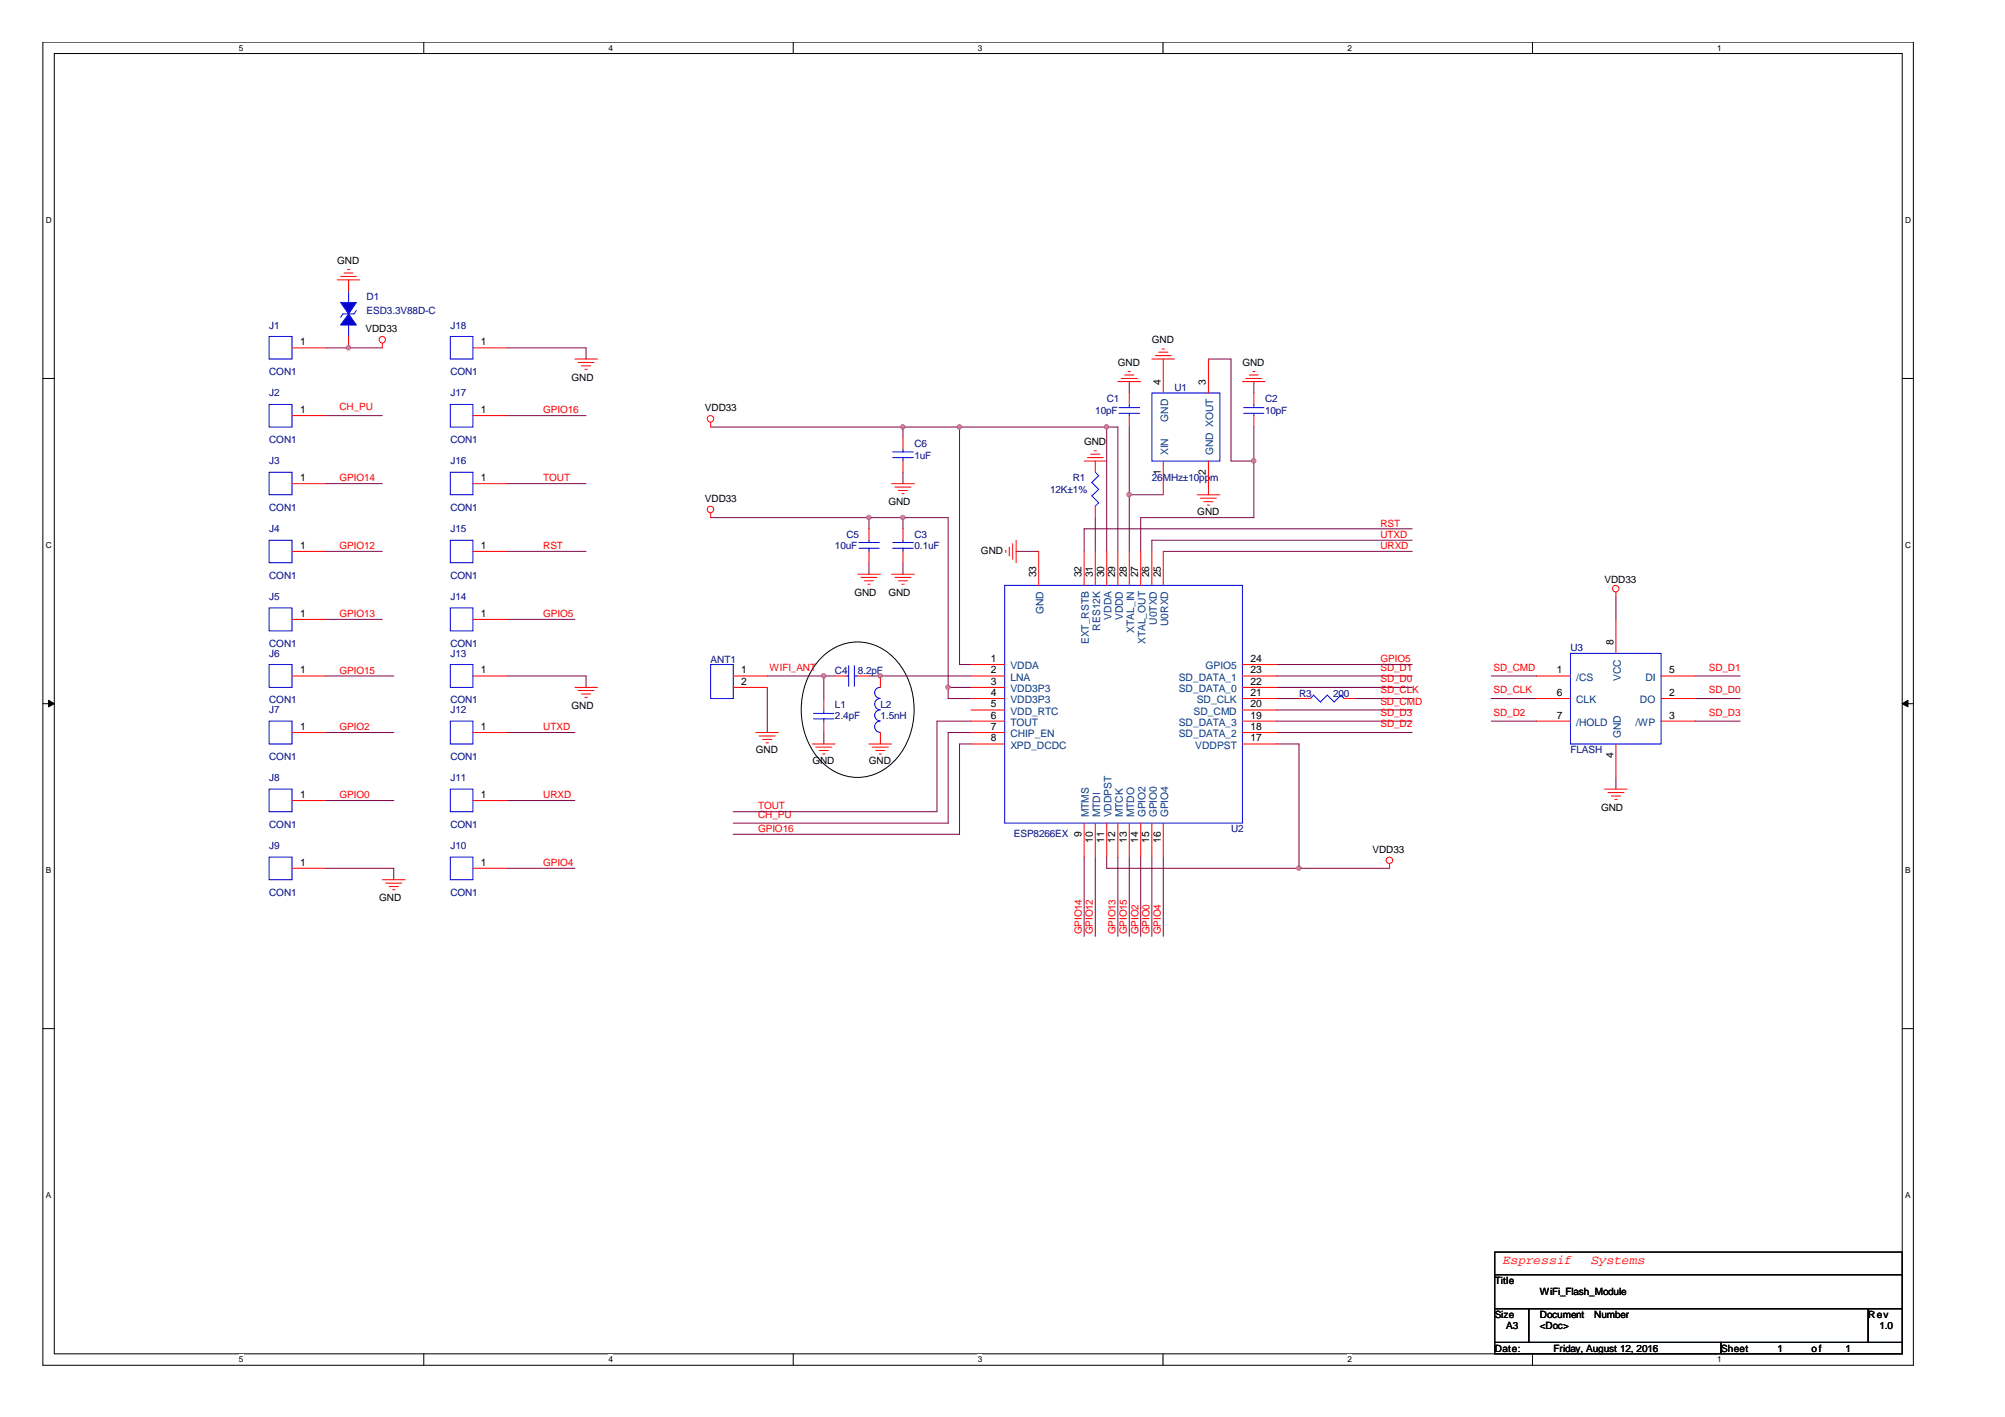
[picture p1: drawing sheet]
<svg xmlns="http://www.w3.org/2000/svg" width="297mm" height="210mm" viewBox="0 0 297 210" stroke-linecap="round" stroke-linejoin="round" font-family="sans-serif">
<path d="M6.3 6.2h277.2v196h-277.2zM8 7.9h273.8v192.6h-273.8z" fill="none" stroke="#000" stroke-width=".15"/>
<g fill="#fff">
<path d="M35.4 6.4h.6v1.4h-.6z"/>
<path d="M35.4 200.7h.6v1.4h-.6z"/>
</g>
<path d="M62.8 6.2v1.7M62.8 200.5v1.7" fill="none" stroke="#000" stroke-width=".15"/>
<g fill="#fff">
<path d="M90.1 6.4h.7v1.4h-.7z"/>
<path d="M90.1 200.7h.7v1.4h-.7z"/>
</g>
<path d="M117.5 6.2v1.7M117.5 200.5v1.7" fill="none" stroke="#000" stroke-width=".15"/>
<g fill="#fff">
<path d="M144.9 6.4h.6v1.4h-.6z"/>
<path d="M144.9 200.7h.6v1.4h-.6z"/>
</g>
<path d="M172.3 6.2v1.7M172.3 200.5v1.7" fill="none" stroke="#000" stroke-width=".15"/>
<g fill="#fff">
<path d="M199.6 6.4h.7v1.4h-.7z"/>
<path d="M199.6 200.7h.7v1.4h-.7z"/>
</g>
<path d="M227 6.2v1.7M227 200.5v1.7" fill="none" stroke="#000" stroke-width=".15"/>
<g fill="#fff">
<path d="M254.4 6.4h.6v1.4h-.6z"/>
<path d="M254.4 200.7h.6v1.4h-.6z"/>
<path d="M6.8 31.9h.8v1.4h-.8z"/>
<path d="M282.2 31.9h.9v1.4h-.9z"/>
<path d="M6.8 80.1h.8v1.4h-.8z"/>
<path d="M282.2 80.1h.9v1.4h-.9z"/>
</g>
<path d="M6.3 56.1h1.7M281.8 56.1h1.7" fill="none" stroke="#000" stroke-width=".15"/>
<g fill="#fff">
<path d="M6.8 128.2h.7v1.4h-.7z"/>
<path d="M282.2 128.2h.8v1.4h-.8z"/>
</g>
<path d="M6.3 104.2h1.7M281.8 104.2h1.7" fill="none" stroke="#000" stroke-width=".15"/>
<g fill="#000" stroke="#000" stroke-width=".15">
<path d="M7.2 103.7l.8 .5-.8 .5z" fill-rule="evenodd"/>
<path d="M281.8 104.2l.9-.5v1z" fill-rule="evenodd"/>
</g>
<g fill="#fff">
<path d="M6.8 176.4h.7v1.4h-.7z"/>
<path d="M282.2 176.4h.8v1.4h-.8z"/>
</g>
<path d="M121.9 97.2a7.4 7.4 0 0 1 11.4 1.3 11.3 11.3 0 0 1-1.5 14.9 7.3 7.3 0 0 1-10.7-1.2 11.4 11.4 0 0 1 .8-15zM6.3 152.4h1.7M281.8 152.4h1.7M221.4 185.5h60.4v3.3h-60.4zM221.4 188.8h60.4v5.1h-60.4zM221.4 193.9h5.1v5h-5.1zM221.4 198.9h33.6v1.6h-33.6zM226.5 193.9h50.3v5h-50.3zM255 198.9h26.8v1.6h-26.8zM276.8 193.9h5v5h-5z" fill="none" stroke="#000" stroke-width=".15"/>
<g fill="none" stroke="#800040" stroke-width=".15">
<path d="M48.3 51.5h8.3M75.1 51.5h11.7v1.7M167.3 56.5v1.7M179 53.2h3.4v15.1h3.4M185.8 56.5v1.7M48.3 61.6h8.3M48.3 71.6h8.3M75.1 61.6h11.7M75.1 71.6h11.7M105.3 76.7h35.2v26.8h3.3M105.3 63.3h60.3v18.4M128.7 76.7v1.6"/>
<path d="M133.8 63.3v1.6M133.8 69.9v1.7M133.8 76.7v1.6M142.2 63.3v35.1h1.6M162.3 76.7v5M164 63.3v18.4M167.3 73.3h5M167.3 63.3v18.4M185.8 63.3v13.4h-16.8v5M209.2 78.3h-48.6v3.4M48.3 81.7h8.3M48.3 91.8h8.3"/>
<path d="M75.1 81.7h11.7M75.1 91.8h10.1M128.7 83.4v1.7M133.8 83.4v1.7M150.5 81.7h3.4M172.3 81.7h36.9M189.1 98.4h20.1M209.2 80h-38.6v1.7M239.4 88.4v3.4M48.3 100.1h10M48.3 108.5h10M48.3 118.6h10"/>
<path d="M75.1 100.1h11.7v1.7M75.1 108.5h10.1M75.1 118.6h10.1M113.7 100.1h10M113.7 101.8v6.7M122 100.1v3.4M122 108.5v1.7M128.7 100.1h15.1M140.5 101.8h3.3M143.8 106.8h-5v13.4h-30.2M143.8 108.5h-3.3v13.4h-31.9M143.8 110.2h-1.6v13.4h-33.6"/>
<path d="M189.1 101.8h20.1M189.1 100.1h20.1M189.1 103.5h3.3M189.1 105.2h20.1M189.1 106.8h20.1M189.1 108.5h20.1M189.1 110.2h3.3v18.4M200.8 103.5h8.4M220.9 100.1h6.8M220.9 103.5h6.8M220.9 106.8h6.8M239.4 115.2v1.7"/>
<path d="M251.1 100.1h6.7M251.1 103.5h6.7M251.1 106.8h6.7M48.3 128.6h10v1.7M75.1 128.6h10.1M160.6 127v11.7M162.3 127v11.7M164 127v1.6h41.9M165.6 127v11.7M167.3 127v11.7M169 127v11.7M170.6 127v11.7"/>
<path d="M172.3 127v11.7"/>
</g>
<g fill="#f0f" stroke="#f0f" stroke-width=".15">
<circle cx="185.7" cy="68.3" r=".32"/>
<circle cx="128.7" cy="76.7" r=".32"/>
<circle cx="167.3" cy="73.3" r=".32"/>
<circle cx="130.4" cy="100.1" r=".32"/>
<circle cx="122" cy="100.1" r=".32"/>
<circle cx="192.4" cy="128.6" r=".32"/>
<circle cx="133.7" cy="63.2" r=".32"/>
<circle cx="140.4" cy="101.8" r=".32"/>
<circle cx="133.7" cy="76.7" r=".32"/>
<circle cx="51.6" cy="51.5" r=".32"/>
<circle cx="163.9" cy="63.2" r=".32"/>
<circle cx="142.1" cy="63.2" r=".32"/>
</g>
<g fill="none" stroke="#f00" stroke-width=".15">
<path d="M51.5 39.9h.3M43.3 51.5h5M50 41.5h3.3M50.5 41h2.3M51 40.4h1.3M51.6 41.5v1.7M51.6 49.8v1.7M56.6 50.9v.6M70.1 51.5h5M85.2 53.2h3.3M85.6 53.7h2.4M86.1 54.2h1.4"/>
<path d="M86.7 54.7h.3M165.6 56.5h3.4M166.1 56.1h2.4M166.6 55.6h1.4M167.1 55h.4M167.3 58.2v1.7M170.6 53.2h3.4M171.2 52.7h2.3M171.7 52.2h1.3M172.2 51.7h.3M172.3 53.2v5M179 53.2v5"/>
<path d="M184.1 56.5h3.3M184.6 56.1h2.3M185.1 55.6h1.3M185.6 55h.3M185.8 58.2v1.7M43.3 71.6h5M43.3 61.6h5M70.1 71.6h5M70.1 61.6h5M105.3 62.6v.7M105.3 76v.7M128.7 78.3v1.7"/>
<path d="M132.1 71.6h3.4M132.6 72.2h2.4M133.1 72.7h1.4M133.6 73.1h.3M133.8 64.9v1.7M133.8 68.3v1.6M133.8 78.3v1.7M160.6 68.3h3.4M161.1 67.8h2.3M161.6 67.3h1.3M162.1 66.8h.3M162.3 68.3v1.6"/>
<path d="M162.3 75v1.7M167.3 61.6v1.7M172.3 68.3v5M177.4 73.3h3.3M177.8 73.8h2.4M178.4 74.3h1.3M178.9 74.8h.3M179 68.3v5M185.8 61.6v1.7M43.3 91.8h5M43.3 81.7h5M70.1 91.8h5"/>
<path d="M70.1 81.7h5M127.1 85.1h3.3M127.6 85.5h2.3M128.1 86h1.3M128.6 86.5h.3M128.7 81.7v1.7M132.1 85.1h3.4M132.6 85.5h2.4M133.1 86h1.4M133.6 86.5h.3M133.8 81.7v1.7M143.8 98.4h5"/>
<path d="M149 81.5v.3M149.5 81v1.4M150 80.5v2.4M150.5 80v3.4M153.9 81.7v5M160.6 81.7v5M162.3 81.7v5M164 81.7v5M165.6 81.7v5M167.3 81.7v5M169 81.7v5M170.6 81.7v5"/>
<path d="M172.3 81.7v5M184.1 98.4h5M239.4 87.7v.7M239.4 91.8v5M43.3 108.5h5M43.3 100.1h5M43.3 118.6h5M70.1 108.5h5M70.1 100.1h5M70.1 118.6h5M85.2 101.8h3.3M85.6 102.3h2.4"/>
<path d="M86.1 102.8h1.4M86.7 103.3h.3M108.6 101.8h5.1M108.6 100.1h5.1M112 108.5h3.3M112.5 109h2.4M113 109.5h1.3M113.5 110h.3M120.4 110.2h3.3M120.9 110.7h2.3M121.4 111.2h1.3M121.9 111.7h.3"/>
<path d="M122 103.5v1.7M122 106.8v1.7M123.7 100.1h1.7M127.1 100.1h1.6M128.7 110.2h3.4M129.2 110.7h2.4M129.8 111.2h1.3M130.3 111.7h.3M130.4 100.1v1.7M130.4 108.5v1.7M143.8 110.2h5M143.8 108.5h5"/>
<path d="M143.8 101.8h5M143.8 100.1h5M143.8 103.5h5M143.8 106.8h5M143.8 105.2h5M184.1 110.2h5M184.1 108.5h5M184.1 101.8h5M184.1 100.1h5M184.1 103.5h5M184.1 106.8h5M184.1 105.2h5"/>
<path d="M192.4 103.5h1.7M199.1 103.5h1.7M227.7 100.1h5M227.7 103.5h5M227.7 106.8h5M237.7 116.9h3.3M238.2 117.4h2.4M238.7 117.9h1.4M239.2 118.4h.4M239.4 110.2v5M246.1 100.1h5M246.1 103.5h5"/>
<path d="M246.1 106.8h5M43.3 128.6h5M56.6 130.3h3.4M57.1 130.8h2.4M57.7 131.3h1.3M58.2 131.8h.3M70.1 128.6h5M160.6 121.9v5.1M162.3 121.9v5.1M164 121.9v5.1M165.6 121.9v5.1M167.3 121.9v5.1"/>
<path d="M169 121.9v5.1M170.6 121.9v5.1M172.3 121.9v5.1M205.9 127.9v.7"/>
<circle cx="56.6" cy="50.3" r=".48"/>
<circle cx="105.3" cy="62" r=".49"/>
<circle cx="105.3" cy="75.5" r=".49"/>
<circle cx="239.4" cy="87.2" r=".49"/>
<circle cx="205.9" cy="127.4" r=".48"/>
</g>
<g fill="none" stroke="#00f" stroke-width=".15">
<path d="M39.9 59.9h3.4v3.4h-3.4zM39.9 49.8h3.4v3.4h-3.4zM51.6 43.2v1.6M51.6 48.1v1.7M52.8 46l-.3 .5h-1.7l-.3 .5M66.7 49.8h3.4v3.4h-3.4zM66.7 59.9h3.4v3.4h-3.4zM167.3 59.9v.5M170.6 58.2h10.1v10.1h-10.1zM185.8 59.9v.5M39.9 69.9h3.4v3.4h-3.4zM66.7 69.9h3.4v3.4h-3.4z"/>
<path d="M132.2 67.8h3.1M132.2 66.9h3.1M133.8 66.6v.3M133.8 67.8v.5M162.3 69.9l.5 .6-1 1 1 1-1 1 1 1-.5 .5M165.8 60.4h3M165.8 61.2h3M167.3 61.2v.4M184.2 60.4h3M184.2 61.2h3M185.8 61.2v.4M39.9 90.1h3.4v3.3h-3.4z"/>
<path d="M39.9 80h3.4v3.4h-3.4zM39.9 98.4h3.4v3.4h-3.4zM66.7 98.4h3.4v3.4h-3.4zM66.7 80h3.4v3.4h-3.4zM66.7 90.1h3.4v3.3h-3.4zM105.3 98.4h3.3v5.1h-3.3zM125.7 98.6v3.1M126.6 98.6v3.1M127.3 81.2h3M127.3 80.4h3M128.7 80v.4M128.7 81.2v.5"/>
<path d="M132.2 81.2h3.1M132.2 80.4h3.1M133.8 80v.4M133.8 81.2v.5M148.8 86.7h35.3v35.2h-35.3zM232.7 96.8h13.4v13.4h-13.4zM39.9 116.9h3.4v3.3h-3.4zM39.9 106.8h3.4v3.4h-3.4zM66.7 106.8h3.4v3.4h-3.4zM66.7 116.9h3.4v3.3h-3.4zM120.5 105.7h3M120.5 106.5h3"/>
<path d="M122 105.2v.5M122 106.5v.3M125.4 100.1h.3M126.6 100.1h.5M130.4 106.8a.83 .83 0 0 0-.8 .8 .83 .83 0 0 0 .8 .9M130.4 105.2a.8 .8 0 0 0-.8 .8 .8 .8 0 0 0 .8 .8M130.4 103.5a.83 .83 0 0 0-.8 .8 .83 .83 0 0 0 .8 .8M130.4 101.8a.8 .8 0 0 0-.8 .8 .8 .8 0 0 0 .8 .8M194.1 103.5l.5-.5 1 1 1-1 1.1 1 1-1 .4 .5M39.9 127h3.4v3.3h-3.4zM66.7 127h3.4v3.3h-3.4z"/>
</g>
<g fill="#00f" stroke="#00f" stroke-width=".15">
<path d="M51.6 46.5l1.2 1.6h-2.3z" fill-rule="evenodd"/>
<path d="M50.5 44.8h2.3l-1.2 1.7z" fill-rule="evenodd"/>
</g>
<g font-size="1.9" fill="#f00">
<text x="222.6" y="187.3">Espressif</text>
<text x="235.7" y="187.3">Systems</text>
</g>
<g font-size="1.5">
<text x="50" y="39.1">GND</text>
<text x="44.4" y="51.2">1</text>
<text x="54.1" y="49.2">VDD33</text>
<text x="71.2" y="51.2">1</text>
<text x="170.6" y="50.9">GND</text>
<text x="84.7" y="56.4">GND</text>
<text x="165.6" y="54.2">GND</text>
<text x="172" y="57" transform="rotate(-90 172 57)">4</text>
<text x="178.6" y="57" transform="rotate(-90 178.6 57)">3</text>
<text x="184.1" y="54.2">GND</text>
<text x="44.4" y="61.2">1</text>
<text x="71.2" y="61.2">1</text>
<text x="104.4" y="60.9">VDD33</text>
<text x="160.6" y="65.9">GND</text>
<text x="44.4" y="71.3">1</text>
<text x="71.2" y="71.3">1</text>
<text x="172" y="70.3" transform="rotate(-90 172 70.3)">1</text>
<text x="178.6" y="70.3" transform="rotate(-90 178.6 70.3)">2</text>
<text x="104.4" y="74.3">VDD33</text>
<text x="131.6" y="74.8">GND</text>
<text x="177.4" y="76.3">GND</text>
<text x="44.4" y="81.3">1</text>
<text x="71.2" y="81.3">1</text>
<text x="145.3" y="82.1">GND</text>
<text x="126.6" y="88.2">GND</text>
<text x="131.6" y="88.2">GND</text>
<text x="153.5" y="85.5" transform="rotate(-90 153.5 85.5)">33</text>
<text x="160.2" y="85.5" transform="rotate(-90 160.2 85.5)">32</text>
<text x="161.9" y="85.5" transform="rotate(-90 161.9 85.5)">31</text>
<text x="163.6" y="85.5" transform="rotate(-90 163.6 85.5)">30</text>
<text x="165.2" y="85.5" transform="rotate(-90 165.2 85.5)">29</text>
<text x="166.9" y="85.5" transform="rotate(-90 166.9 85.5)">28</text>
<text x="168.6" y="85.5" transform="rotate(-90 168.6 85.5)">27</text>
<text x="170.3" y="85.5" transform="rotate(-90 170.3 85.5)">26</text>
<text x="172" y="85.5" transform="rotate(-90 172 85.5)">25</text>
<text x="237.7" y="86.4">VDD33</text>
<text x="44.4" y="91.4">1</text>
<text x="71.2" y="91.4">1</text>
<text x="239" y="95.6" transform="rotate(-90 239 95.6)">8</text>
<text x="44.4" y="99.8">1</text>
<text x="71.2" y="99.8">1</text>
<text x="109.8" y="99.8">1</text>
<text x="109.8" y="101.4">2</text>
<text x="146.8" y="98.1">1</text>
<text x="146.8" y="99.8">2</text>
<text x="146.8" y="101.4">3</text>
<text x="185.3" y="101.4">22</text>
<text x="185.3" y="99.8">23</text>
<text x="185.3" y="98.1">24</text>
<text x="230.6" y="99.8">1</text>
<text x="247.3" y="99.8">5</text>
<text x="84.7" y="105">GND</text>
<text x="146.8" y="103.1">4</text>
<text x="146.8" y="104.8">5</text>
<text x="146.8" y="106.4">6</text>
<text x="185.3" y="106.4">19</text>
<text x="185.3" y="104.8">20</text>
<text x="185.3" y="103.1">21</text>
<text x="230.6" y="103.1">6</text>
<text x="230.6" y="106.4">7</text>
<text x="247.3" y="103.1">2</text>
<text x="247.3" y="106.4">3</text>
<text x="44.4" y="108.1">1</text>
<text x="71.2" y="108.1">1</text>
<text x="112" y="111.6">GND</text>
<text x="120.4" y="113.2">GND</text>
<text x="128.7" y="113.2">GND</text>
<text x="146.8" y="108.1">7</text>
<text x="146.8" y="109.8">8</text>
<text x="185.3" y="109.8">17</text>
<text x="185.3" y="108.1">18</text>
<text x="239" y="112.2" transform="rotate(-90 239 112.2)">4</text>
<text x="44.4" y="118.2">1</text>
<text x="71.2" y="118.2">1</text>
<text x="160.2" y="124" transform="rotate(-90 160.2 124)">9</text>
<text x="161.9" y="124.8" transform="rotate(-90 161.9 124.8)">10</text>
<text x="163.6" y="124.8" transform="rotate(-90 163.6 124.8)">11</text>
<text x="165.2" y="124.8" transform="rotate(-90 165.2 124.8)">12</text>
<text x="166.9" y="124.8" transform="rotate(-90 166.9 124.8)">13</text>
<text x="168.6" y="124.8" transform="rotate(-90 168.6 124.8)">14</text>
<text x="170.3" y="124.8" transform="rotate(-90 170.3 124.8)">15</text>
<text x="172" y="124.8" transform="rotate(-90 172 124.8)">16</text>
<text x="237.2" y="120.1">GND</text>
<text x="44.4" y="128.2">1</text>
<text x="71.2" y="128.2">1</text>
<text x="203.3" y="126.3">VDD33</text>
<text x="56.2" y="133.5">GND</text>
<text x="221.4" y="190.2">Title</text>
<text x="228.1" y="191.8">WiFi_Flash_Module</text>
<text x="221.4" y="195.2">Size</text>
<text x="223.1" y="196.9">A3</text>
<text x="228.1" y="195.2">Document</text>
<text x="228.1" y="196.9">&lt;Doc&gt;</text>
<text x="236.2" y="195.2">Number</text>
<text x="276.8" y="195.2">Rev</text>
<text x="278.4" y="196.9">1.0</text>
<text x="221.4" y="200.2">Date:</text>
<text x="230.2" y="200.2">Friday, August 12, 2016</text>
<text x="255" y="200.2">Sheet</text>
<text x="263.4" y="200.2">1</text>
<text x="268.4" y="200.2">of</text>
<text x="273.4" y="200.2">1</text>
</g>
<g font-size="1.5" fill="#000080">
<text x="54.3" y="44.5">D1</text>
<text x="54.3" y="46.5">ESD3.3V88D-C</text>
<text x="39.9" y="48.7">J1</text>
<text x="66.7" y="48.7">J18</text>
<text x="39.9" y="58.7">J2</text>
<text x="39.9" y="55.6">CON1</text>
<text x="66.7" y="55.6">CON1</text>
<text x="66.7" y="58.7">J17</text>
<text x="164" y="59.6">C1</text>
<text x="174" y="57.9">U1</text>
<text x="187.4" y="59.6">C2</text>
<text x="39.9" y="65.6">CON1</text>
<text x="66.7" y="65.6">CON1</text>
<text x="162.3" y="61.3">10pF</text>
<text x="187.4" y="61.3">10pF</text>
<text x="39.9" y="68.8">J3</text>
<text x="66.7" y="68.8">J16</text>
<text x="135.5" y="66.3">C6</text>
<text x="135.5" y="68">1uF</text>
<text x="158.9" y="71.3">R1</text>
<text x="170.6" y="71.3">26MHz±10ppm</text>
<text x="39.9" y="75.7">CON1</text>
<text x="66.7" y="75.7">CON1</text>
<text x="155.6" y="73">12K±1%</text>
<text x="39.9" y="78.8">J4</text>
<text x="66.7" y="78.8">J15</text>
<text x="123.7" y="81.4">10uF</text>
<text x="125.4" y="79.7">C5</text>
<text x="135.5" y="79.7">C3</text>
<text x="135.5" y="81.4">0.1uF</text>
<text x="39.9" y="88.9">J5</text>
<text x="39.9" y="85.7">CON1</text>
<text x="66.7" y="85.7">CON1</text>
<text x="66.7" y="88.9">J14</text>
<text x="39.9" y="95.8">CON1</text>
<text x="66.7" y="95.8">CON1</text>
<text x="39.9" y="97.3">J6</text>
<text x="66.7" y="97.3">J13</text>
<text x="105.3" y="98.1">ANT1</text>
<text x="123.7" y="99.8">C4</text>
<text x="127.1" y="99.8">8.2pF</text>
<text x="232.7" y="96.4">U3</text>
<text x="39.9" y="105.7">J7</text>
<text x="39.9" y="104.2">CON1</text>
<text x="66.7" y="104.2">CON1</text>
<text x="66.7" y="105.7">J12</text>
<text x="123.7" y="104.8">L1</text>
<text x="123.7" y="106.5">2.4pF</text>
<text x="130.4" y="104.8">L2</text>
<text x="130.4" y="106.5">1.5nH</text>
<text x="192.4" y="103.2">R3</text>
<text x="197.5" y="103.2">200</text>
<text x="39.9" y="112.5">CON1</text>
<text x="66.7" y="112.5">CON1</text>
<text x="232.7" y="111.6">FLASH</text>
<text x="39.9" y="115.8">J8</text>
<text x="66.7" y="115.8">J11</text>
<text x="39.9" y="125.8">J9</text>
<text x="39.9" y="122.6">CON1</text>
<text x="66.7" y="125.8">J10</text>
<text x="66.7" y="122.6">CON1</text>
<text x="150.2" y="124">ESP8266EX</text>
<text x="182.4" y="123.3">U2</text>
<text x="39.9" y="132.7">CON1</text>
<text x="66.7" y="132.7">CON1</text>
</g>
<g font-size="1.5" fill="#f00">
<text x="50.3" y="60.8">CH_PU</text>
<text x="80.5" y="61.2">GPIO16</text>
<text x="50.3" y="71.3">GPIO14</text>
<text x="80.5" y="71.3">TOUT</text>
<text x="204.5" y="78">RST</text>
<text x="50.3" y="81.3">GPIO12</text>
<text x="80.5" y="81.3">RST</text>
<text x="204.5" y="79.7">UTXD</text>
<text x="204.5" y="81.3">URXD</text>
<text x="50.3" y="91.4">GPIO13</text>
<text x="80.5" y="91.4">GPIO5</text>
<text x="50.3" y="99.8">GPIO15</text>
<text x="114" y="99.4">WIFI_ANT</text>
<text x="204.5" y="99.4">SD_D1</text>
<text x="204.5" y="101.1">SD_D0</text>
<text x="204.5" y="98.1">GPIO5</text>
<text x="221.3" y="99.4">SD_CMD</text>
<text x="253.2" y="99.4">SD_D1</text>
<text x="204.5" y="102.7">SD_CLK</text>
<text x="204.5" y="104.4">SD_CMD</text>
<text x="204.5" y="106.1">SD_D3</text>
<text x="204.5" y="107.8">SD_D2</text>
<text x="221.3" y="102.7">SD_CLK</text>
<text x="221.3" y="106.1">SD_D2</text>
<text x="253.2" y="106.1">SD_D3</text>
<text x="253.2" y="102.7">SD_D0</text>
<text x="50.3" y="108.2">GPIO2</text>
<text x="80.5" y="108.2">UTXD</text>
<text x="50.3" y="118.3">GPIO0</text>
<text x="80.5" y="118.3">URXD</text>
<text x="112.3" y="119.9">TOUT</text>
<text x="112.3" y="123.2">GPIO16</text>
<text x="112.3" y="121.2">CH_PU</text>
<text x="80.5" y="128.3">GPIO4</text>
<text x="160.3" y="138.4" transform="rotate(-90 160.3 138.4)">GPIO14</text>
<text x="161.9" y="138.4" transform="rotate(-90 161.9 138.4)">GPIO12</text>
<text x="165.3" y="138.4" transform="rotate(-90 165.3 138.4)">GPIO13</text>
<text x="167" y="138.4" transform="rotate(-90 167 138.4)">GPIO15</text>
<text x="168.7" y="138.4" transform="rotate(-90 168.7 138.4)">GPIO2</text>
<text x="170.3" y="138.4" transform="rotate(-90 170.3 138.4)">GPIO0</text>
<text x="172" y="138.4" transform="rotate(-90 172 138.4)">GPIO4</text>
</g>
<g font-size="1.5" fill="#004080">
<text x="173.1" y="62.5" transform="rotate(-90 173.1 62.5)">GND</text>
<text x="173.1" y="67.5" transform="rotate(-90 173.1 67.5)">XIN</text>
<text x="179.7" y="67.5" transform="rotate(-90 179.7 67.5)">GND XOUT</text>
<text x="154.6" y="90.9" transform="rotate(-90 154.6 90.9)">GND</text>
<text x="161.3" y="95.4" transform="rotate(-90 161.3 95.4)">EXT_RSTB</text>
<text x="163" y="93.4" transform="rotate(-90 163 93.4)">RES12K</text>
<text x="164.7" y="91.8" transform="rotate(-90 164.7 91.8)">VDDA</text>
<text x="166.3" y="91.9" transform="rotate(-90 166.3 91.9)">VDDD</text>
<text x="168" y="93.7" transform="rotate(-90 168 93.7)">XTAL_IN</text>
<text x="169.7" y="95.4" transform="rotate(-90 169.7 95.4)">XTAL_OUT</text>
<text x="171.4" y="92.6" transform="rotate(-90 171.4 92.6)">U0TXD</text>
<text x="173.1" y="92.7" transform="rotate(-90 173.1 92.7)">U0RXD</text>
<text x="149.7" y="99.2">VDDA</text>
<text x="149.7" y="100.9">LNA</text>
<text x="174.6" y="100.9">SD_DATA_1</text>
<text x="178.6" y="99.2">GPIO5</text>
<text x="233.5" y="100.9">/CS</text>
<text x="240.1" y="100.9" transform="rotate(-90 240.1 100.9)">VCC</text>
<text x="243.8" y="100.9">DI</text>
<text x="149.7" y="102.5">VDD3P3</text>
<text x="149.7" y="104.2">VDD3P3</text>
<text x="149.7" y="105.9">VDD_RTC</text>
<text x="149.7" y="107.5">TOUT</text>
<text x="174.6" y="107.5">SD_DATA_3</text>
<text x="174.6" y="102.5">SD_DATA_0</text>
<text x="176.8" y="105.9">SD_CMD</text>
<text x="177.3" y="104.2">SD_CLK</text>
<text x="233.5" y="104.2">CLK</text>
<text x="233.5" y="107.5">/HOLD</text>
<text x="242.3" y="107.5">/WP</text>
<text x="243" y="104.2">DO</text>
<text x="149.7" y="109.2">CHIP_EN</text>
<text x="149.7" y="110.9">XPD_DCDC</text>
<text x="174.6" y="109.2">SD_DATA_2</text>
<text x="177.1" y="110.9">VDDPST</text>
<text x="240.1" y="109.4" transform="rotate(-90 240.1 109.4)">GND</text>
<text x="161.3" y="121.1" transform="rotate(-90 161.3 121.1)">MTMS</text>
<text x="163" y="121.1" transform="rotate(-90 163 121.1)">MTDI</text>
<text x="164.7" y="121.1" transform="rotate(-90 164.7 121.1)">VDDPST</text>
<text x="166.3" y="121.1" transform="rotate(-90 166.3 121.1)">MTCK</text>
<text x="168" y="121.1" transform="rotate(-90 168 121.1)">MTDO</text>
<text x="169.7" y="121.1" transform="rotate(-90 169.7 121.1)">GPIO2</text>
<text x="171.4" y="121.1" transform="rotate(-90 171.4 121.1)">GPIO0</text>
<text x="173.1" y="121.1" transform="rotate(-90 173.1 121.1)">GPIO4</text>
</g>
<g font-size="1.2">
<text x="35.4" y="7.5">5</text>
<text x="90.1" y="7.5">4</text>
<text x="144.9" y="7.5">3</text>
<text x="199.6" y="7.5">2</text>
<text x="254.4" y="7.5">1</text>
<text x="6.8" y="33.1">D</text>
<text x="282.2" y="33.1">D</text>
<text x="6.8" y="81.2">C</text>
<text x="282.2" y="81.2">C</text>
<text x="6.8" y="129.4">B</text>
<text x="282.2" y="129.4">B</text>
<text x="6.8" y="177.5">A</text>
<text x="282.2" y="177.5">A</text>
<text x="35.4" y="201.8">5</text>
<text x="90.1" y="201.8">4</text>
<text x="144.9" y="201.8">3</text>
<text x="199.6" y="201.8">2</text>
<text x="254.4" y="201.8">1</text>
</g>
</svg>
